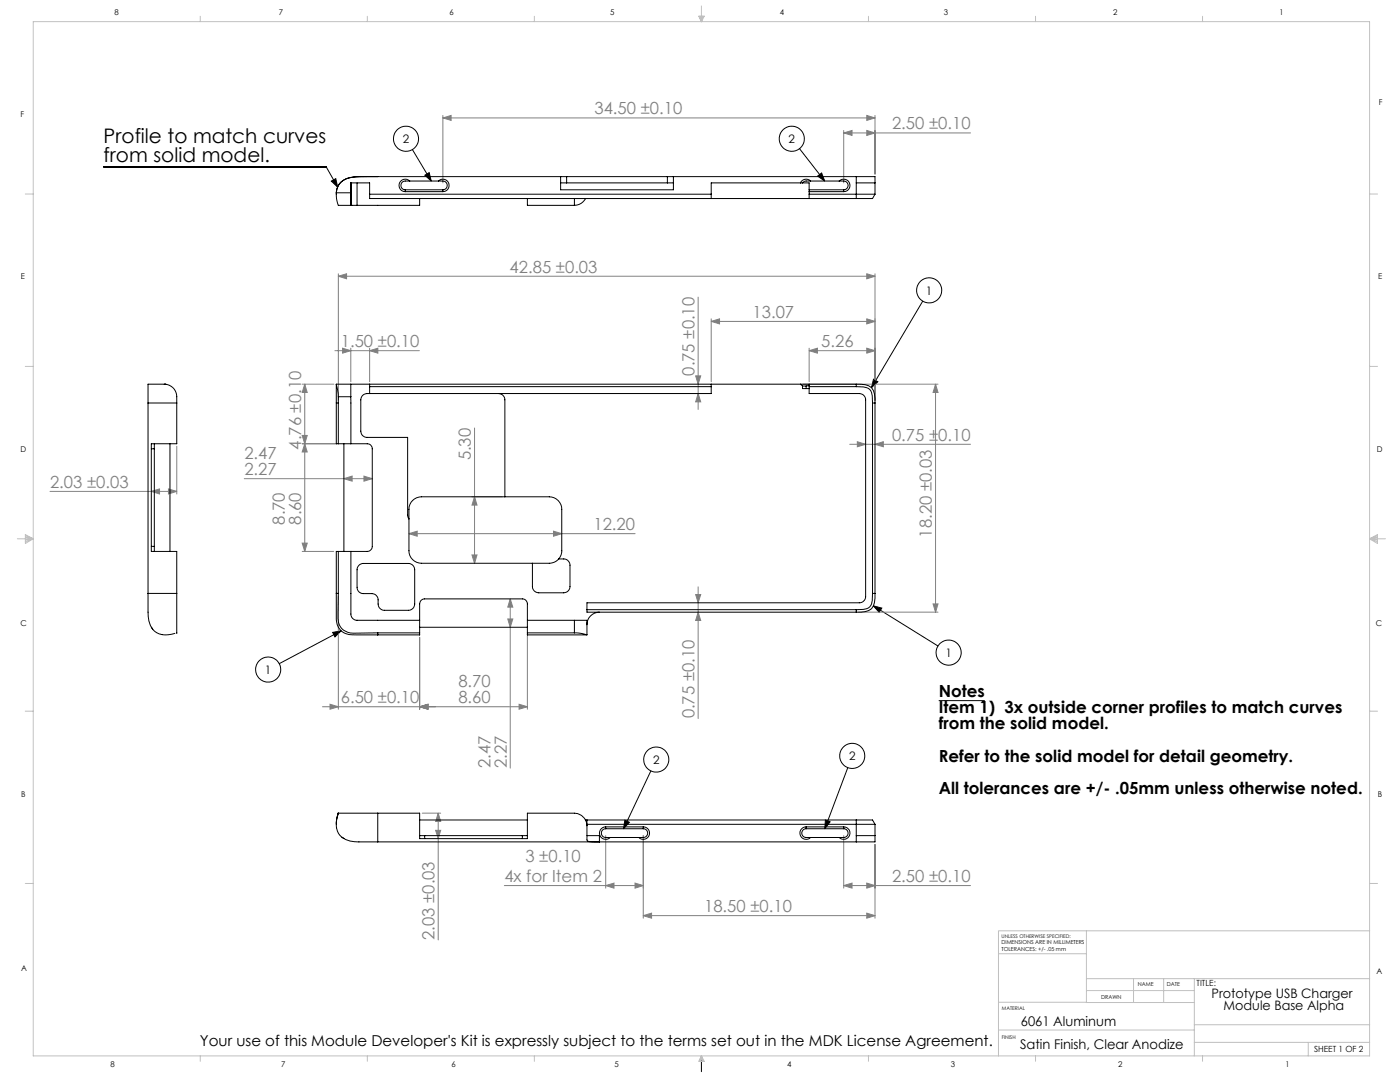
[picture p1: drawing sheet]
<svg xmlns="http://www.w3.org/2000/svg" width="559mm" height="432mm" viewBox="0 0 559 432" stroke-linecap="round" stroke-linejoin="round" font-family="sans-serif">
<g fill="none" stroke="#000" stroke-width=".4">
<path d="M164.6 59.7l7.5 12.5M319.1 59.3l10.1 12.9M41.3 66.5h88.9l4.6 8.1M132.3 72.3l1.7-1 .8 3.3zM169.6 69.9l1.7-1 .8 3.3zM326.4 70.3l1.5-1.3 1.3 3.2zM368.3 120.2l-20.5 34.5M348.7 151.3l1.7 1.1-2.6 2.3zM132.8 252.4l3.4-.7-2.5 2.5zM136.2 251.7l-24.8 13.2M348.6 241.8l3.4 .9-1.1 1.7zM348.6 241.8l25.8 16"/>
<path d="M374.7 279.6h18.4M259.8 307.7l-10.9 23M338.4 306.4l-9.2 24.3M249.4 327.3l1.8 .9-2.3 2.5zM329.5 327.3l1.8 .7-2.1 2.7zM280 421.4v6.3"/>
<circle cx="162.1" cy="55.4" r="5"/>
<circle cx="316" cy="55.4" r="5"/>
<circle cx="370.9" cy="115.9" r="5"/>
<circle cx="107" cy="267.2" r="5"/>
<circle cx="378.6" cy="260.4" r="5"/>
<circle cx="261.9" cy="303.1" r="5"/>
<circle cx="340.2" cy="301.6" r="5"/>
</g>
<g fill="none" stroke="#808080" stroke-width=".4">
<path d="M176.8 47.1l3.3-1v1.9zM176.8 46.1v26.9M176.8 47.1h172.4M336.8 53.1l3.3-1v1.9zM336.8 52.1v20.9M336.8 53.1h50.6M346 52.1l3.2 1-3.2 .9zM346 46.1l3.2 1-3.2 .9zM349.2 46.1v23.4M135 110.2l3.3-.9v2zM135 109.3v50.5M135 110.2h214.2"/>
<path d="M278.7 118.6v44.8M346 109.3l3.2 .9-3.2 1.1zM349.2 109.3v50.5M133.7 139.9h33.7M136.7 139l3.3 .9-3.3 1zM140 139v13.3M147.5 139.9l3.3-.9v1.9zM147.5 139v13.3M283.9 128.3l3.3-1.1v2.1zM283.9 127.2v25.1M283.9 128.3h65.3M323 139.9l3.2-.9v1.9z"/>
<path d="M323 139v13.3M323 139.9h26.2M346 127.2l3.2 1.1-3.2 1zM346 139l3.2 .9-3.2 1zM120.6 153.3h12.6M121.6 153.3v66.8M121.6 153.3l1 3.3h-2zM277.7 150h2l-1 3.3zM278.7 157.1l1 3.3h-2zM320.5 153.3h53.9M373.4 153.3v91M373.4 153.3l1 3.3h-2z"/>
<path d="M70.6 178.1v19M120.6 173.8h2l-1 3.3zM121.6 177.1l1 3.3h-2zM134 177.1h-13.4M189.4 170.8v54M339.2 177.3h48.2M342.2 176.3l3.3 1-3.3 1zM349.2 177.3l3.4-1v2zM20 196.1h50.6M60.4 196.1l3.3-1v2zM67.2 195.1l3.4 1-3.4 1zM97.5 191h51.1"/>
<path d="M137.3 191l3.2-1v2zM145.3 190l3.3 1-3.3 1zM188.4 198.3h12.1M189.4 198.3l1 3.3h-2zM120.6 216.7h2l-1 3.4zM163.2 213l3.3-1v2zM163.2 213h90.3M220.9 212l3.3 1-3.3 1zM120.6 220.1h12.6M135 237.8v45.2M188.4 221.5h2l-1 3.3zM203.7 239v67.5"/>
<path d="M203.7 239l1 3.3h-2zM277.7 237.3h2l-1 3.3zM278.7 234.2v52.5M167.5 254.4v28.6M202.7 247h2l-1 3.3zM210.5 253.5v29.5M278.7 244.3l1 3.3h-2zM342.8 244.3h31.6M372.4 241h2l-1 3.3zM128.7 282h81.8M131.7 281.1l3.3 .9-3.3 1zM167.5 282l3.3-.9v1.9z"/>
<path d="M207.2 281.1l3.3 .9-3.3 1zM168.5 324.5h7.4M173.9 331.4h2l-1 3.3zM174.9 324.5v50.6M174.9 324.5l1 3.3h-2zM241.8 333.5v20.9M256.8 333.5v32.9M336.8 333.5v20.9M349.2 337v29.4M201.3 353.4h55.5M241.8 353.4l3.3-1v2zM253.5 352.4l3.3 1-3.3 1z"/>
<path d="M336.8 353.4l3.3-1v2zM336.8 353.4h50.6M346 352.4l3.2 1-3.2 1zM256.8 365.4l3.3-1v2zM256.8 365.4h92.4M346 364.4l3.2 1-3.2 1z"/>
</g>
<g fill="none" stroke="#c0c0c0" stroke-width=".4">
<path d="M13.3 8.6h533.4v412.8h-533.4zM79.9 6.5v2.1M146.6 6.5v2.1M213.3 6.5v2.1M278.9 6.5h2.2l-1.1 2.1zM279.1 6.5l.9 2.1M279.6 6.5l.4 2.1M280 2.4v6.2M280.3 6.5l-.3 2.1M280.6 6.5l-.6 2.1M346.6 6.5v2.1M413.3 6.5v2.1"/>
<path d="M480 6.5v2.1M10.1 77.4h3.2M546.7 77.4h3.1M10.1 146.2h3.2M546.7 146.2h3.1M6.9 215h6.4M10.1 213.4l3.2 1.6-3.2 1.9zM10.1 213.8l3.2 1.2M10.1 214.4l3.2 .6M13.3 215l-3.2 1.2M13.3 215l-3.2 .5M546.7 215h6.3"/>
<path d="M546.7 215l3.1 .5M546.7 215l3.1 1.2M549.8 213.8l-3.1 1.2 3.1-1.6v3.5l-3.1-1.9M549.8 214.4l-3.1 .6M10.1 283.8h3.2M546.7 283.8h3.1M10.1 352.6h3.2M546.7 352.6h3.1M433.6 371.5v28.6h43M546.7 371.5h-148.2v49.9M398.5 380.6h35.1M398.5 400h35.1"/>
<path d="M433.6 390.6h113.1M433.6 395.3h43.1M452.4 390.6v9.5M464.5 390.6v9.5M476.7 390.6v30.8M398.5 411.1h78.2M476.7 416h70M476.7 408.9h70M522.2 416v5.4M79.9 421.4v2.1M146.6 421.4v2.1M213.3 421.4v2.1"/>
<path d="M280 421.4l1.1 2.2h-2.2zM280 421.4l.6 2.2M280 421.4l-.9 2.2M280 421.4l-.4 2.2M280 421.4l.3 2.2M346.6 421.4v2.1M413.3 421.4v2.1M480 421.4v2.1"/>
</g>
<g fill="#000">
<path d="M132.3 72.3l1.7-1 .8 3.3z"/>
<path d="M329.5 327.3l1.8 .7-2.1 2.7zM249.4 327.3l1.8 .9-2.3 2.5zM132.8 252.4l3.4-.7-2.5 2.5zM348.6 241.8l3.4 .9-1.1 1.7zM348.7 151.3l1.7 1.1-2.6 2.3zM169.6 69.9l1.7-1 .8 3.3zM326.4 70.3l1.5-1.3 1.3 3.2z"/>
</g>
<g fill="#808080">
<path d="M67.2 195.1l3.4 1-3.4 1zM60.4 196.1l3.3-1v2z"/>
<path d="M346 352.4l3.2 1-3.2 1zM336.8 353.4l3.3-1v2zM346 364.4l3.2 1-3.2 1zM256.8 365.4l3.3-1v2zM346 127.2l3.2 1.1-3.2 1zM283.9 128.3l3.3-1.1v2.1zM346 139l3.2 .9-3.2 1zM323 139.9l3.2-.9v1.9zM346 52.1l3.2 1-3.2 .9zM336.8 53.1l3.3-1v1.9zM346 46.1l3.2 1-3.2 .9zM176.8 47.1l3.3-1v1.9z"/>
<path d="M241.8 353.4l3.3-1v2zM253.5 352.4l3.3 1-3.3 1zM136.7 139l3.3 .9-3.3 1zM147.5 139.9l3.3-.9v1.9zM167.5 282l3.3-.9v1.9zM207.2 281.1l3.3 .9-3.3 1zM135 110.2l3.3-.9v2zM346 109.3l3.2 .9-3.2 1.1zM131.7 281.1l3.3 .9-3.3 1zM167.5 282l3.3-.9v1.9zM342.2 176.3l3.3 1-3.3 1zM349.2 177.3l3.4-1v2z"/>
<path d="M163.2 213l3.3-1v2zM220.9 212l3.3 1-3.3 1z"/>
<path d="M145.3 190l3.3 1-3.3 1zM137.3 191l3.2-1v2z"/>
<path d="M174.9 324.5l1 3.3h-2zM173.9 331.4h2l-1 3.3z"/>
<path d="M188.4 221.5h2l-1 3.3zM189.4 198.3l1 3.3h-2z"/>
<path d="M278.7 157.1l1 3.3h-2zM277.7 150h2l-1 3.3z"/>
<path d="M373.4 153.3l1 3.3h-2zM372.4 241h2l-1 3.3zM277.7 237.3h2l-1 3.3zM278.7 244.3l1 3.3h-2zM121.6 153.3l1 3.3h-2zM120.6 173.8h2l-1 3.3z"/>
<path d="M203.7 239l1 3.3h-2zM202.7 247h2l-1 3.3z"/>
<path d="M121.6 177.1l1 3.3h-2zM120.6 216.7h2l-1 3.4z"/>
</g>
<g fill="none" stroke="#000" stroke-width=".4">
<path d="M134.2 76.9l.1 2.4 .7 2.7h5M134.2 76.9h5.8M140 76.9v5.1M140 76.9v-3.9h7.5v6.2h194.3M140.1 73v9M142.5 73v9M147.5 77.5h136.4M150.8 70.5h-6.9a10.9 10.9 0 0 0-8.5 3l-1 2-.2 2M150.8 70.5l-7.7 .1a8.3 8.3 0 0 0-8 3.4l-.9 2.9M150.8 70.5h73M161.7 75.7v.8M161.7 76.5h15.1"/>
<path d="M161.7 75.7h15.1M163.5 72.2h-.6a2 2 0 0 0-2.3 .5 2 2 0 0 0-.3 2.3l1.4 .7M163.5 72.2a2.49 2.49 0 0 0-4 .8 2.49 2.49 0 0 0 2.2 3.5M163.5 72.2h11.5M167.5 79.2v2.8h-25M175 72.2a2.49 2.49 0 0 1 4.1 .8 2.49 2.49 0 0 1-2.3 3.5M175 72.2h1.1a1.79 1.79 0 0 1 2.4 1.4 1.79 1.79 0 0 1-1.7 2.1M176.8 75.7v.8M210.5 79.2v2.8h18.8M223.8 73h2.4M223.8 70.5h2.4M223.8 70.5v5.2h45v-5.2"/>
<path d="M226.2 73h40.2M226.2 70.5h40.2M226.2 70.5v2.5M229.3 79.2v2.8M233.7 79.2l-.3 .5a5 5 0 0 1-4.1 2.3M266.4 73h2.4M266.4 70.5h2.4M266.4 70.5v2.5M268.8 70.5h73M283.9 79.2v-6.2h39.1v6.2M323 77.5h26.2M323 76.5h13.8"/>
<path d="M323 75.7h13.8M323.5 72.2a2.49 2.49 0 0 0-4 .8M323.5 72.2l-2.2 .1-1 .7M323.5 72.2h11.5M335 72.2a2.49 2.49 0 0 1 4 .8 2.49 2.49 0 0 1-2.2 3.5M335 72.2h1.1a1.79 1.79 0 0 1 2.4 1.4 1.79 1.79 0 0 1-1.7 2.1M336.8 75.7v.8M341.8 70.5h7.4v7M341.8 73h7.4M341.8 70.5v8.7M349.2 77.5l-.9 1.7h-6.5M140 82h.1"/>
<path d="M140.1 82h.1M140.1 82h2.4M65.6 153.3l.6 .1M134.2 153.4v7.4M134.2 153.4l.8 4.9M135 158.3v18.8M135 158.3h5M140 153.3v5M140 158.3l.1 18.8M147.5 154.3h136.4M147.5 153.3v3.8M199 157.1a2.53 2.53 0 0 1 2.5 2.5v38.7"/>
<path d="M283.9 153.3v3.8h-137.4a2.53 2.53 0 0 0-2.5 2.5v12.4a2.47 2.47 0 0 0 2.5 2.6h16.2v31l.5 1.5M319.5 153.3h3.5M319.5 153.3l-185.3 .1M319.5 153.3l.8 .8M320.3 154.1h1.5M320.3 154.1v1h2.7M321.8 154.1v1M323 153.3v3.8h20a2.53 2.53 0 0 1 2.5 2.5v78.5a2.53 2.53 0 0 1-2.5 2.5h-108.7v3.7h107.5M323 153.7l-1.2 .4M323 153.3h18.8M323 154.3h18.8M341.8 154.3a5.7 5.7 0 0 1 5.8 1.7l.6 2 .1 2.8"/>
<path d="M341.8 153.3a8.4 8.4 0 0 1 6.1 1.4 8.5 8.5 0 0 1 1.3 6.1M341.8 153.3v1M59.1 160.8v-7.5h4.4a5.8 5.8 0 0 1 7 4.2l.1 19.6h-10.2v43h10.2v16.7M59.1 160.8h11.5M59.1 160.8v76M60.4 179.1h1.2M61.6 177.1v2M61.6 179.1v39M67.8 177.1v43M134.2 160.8h.8M134.2 160.8v16.3M134.3 177.1h.7"/>
<path d="M135 177.1h11.6a1.99 1.99 0 0 1 2 2v39a2.05 2.05 0 0 1-2 2h-11.6M137.3 177.1v43M348.3 160.8h.9M348.3 160.8v76M349.2 160.8v76M164.7 199.7a5 5 0 0 1 3.5-1.4h51.1a5 5 0 0 1 4.9 5v16.5a5 5 0 0 1-4.9 5h-51.1a5 5 0 0 1-5-5v-16.5a4.8 4.8 0 0 1 1.5-3.6zM60.4 218.1h1.2M61.6 218.1v2M59.1 236.8v5a22.8 22.8 0 0 0 .9 7.9 6.6 6.6 0 0 0 6.4 3.7l3.4-.6M59.1 236.8h11.5M70.6 236.8v15.8M134.2 236.8v8.3a6.5 6.5 0 0 0 6.2 8.2l10.4 .1"/>
<path d="M134.2 236.8h.1M134.2 236.8h.8M135 236.8l-.1 8.3a6.1 6.1 0 0 0 6.3 7.6l9.6-.1M135 220.1h-.8v16.7M135 220.1v16.7M140.1 220.1v24.9a2.47 2.47 0 0 0 2.4 2.5h25M143.3 225.6l1.7-.7h18a2.53 2.53 0 0 1 2.5 2.5v13.7a2.53 2.53 0 0 1-2.5 2.5h-9.6a2.53 2.53 0 0 1-2.5-2.5 3.4 3.4 0 0 0-1.1-3.8l-1.4-.4h-3.4a2.47 2.47 0 0 1-2.5-2.5l.1-7.5zM223 223.1a4.6 4.6 0 0 1 3.4 .4l1.1 1.6v9a2.53 2.53 0 0 1-2.5 2.5h-10a2.53 2.53 0 0 1-2.5-2.5v-9.3M348.3 236.8a6.2 6.2 0 0 1-1.2 5.4 6.4 6.4 0 0 1-5.3 1.1M348.3 236.8h.9M349.2 236.8a8.5 8.5 0 0 1-1.3 6.1 8.6 8.6 0 0 1-6.1 1.4M60.4 250.3l.6 .8"/>
<path d="M150.8 252.6v.7M150.8 252.6h16.7M167.5 252.6v.8h-16.7M167.5 252.6v-11.6a1.99 1.99 0 0 1 2-2h39a1.99 1.99 0 0 1 2 2v11.6M167.5 250.3h43M210.5 252.6v.7M210.5 253.4h23.8M210.5 252.6h18.8M210.5 247.5h18.8M229.3 252.6l5 .7M229.3 247.5h5v5.8M229.3 247.5v5.1"/>
<path d="M234.3 243.3h107.5M239.3 244.3a5 5 0 0 0-5 5M341.8 243.3v1M135 324.5a9.7 9.7 0 0 0 .6 8.8 11.7 11.7 0 0 0 8.3 2.7h6.9M135 324.5h15.8M135 324.5l-.6 2.3-.2 2.1M136.5 334.1l.8 .6M150.8 324.5h16.7v10.2h43v-10.2h18.8a5.1 5.1 0 0 1 5 5M150.8 324.5v11.5M150.8 336h191M167.5 333.5h2M167.5 327.2h43"/>
<path d="M169.5 333.5v1.2M169.5 333.5h39M208.5 333.5h2M208.5 333.5v1.2M233.6 327.2h108.2M234.3 329.5v4.6a1.29 1.29 0 0 0 .7 1.7l4.3 .2v-2.5h-5M234.3 329h114.9M234.3 327.2v2.3M241.8 330a2.49 2.49 0 0 0-2.3 3.5 2.49 2.49 0 0 0 4.1 .7M241.8 330.7a1.79 1.79 0 0 0-1.7 2.1 1.79 1.79 0 0 0 2.3 1.4h1.2M241.8 330v.7M241.8 330h15"/>
<path d="M241.8 330.7h15M243.6 334.2h11.4M256.8 330.7a1.77 1.77 0 0 1 1.7 2 1.77 1.77 0 0 1-2.2 1.5h-1.3M256.8 330a2.49 2.49 0 0 1 2.3 3.4 2.49 2.49 0 0 1-4.1 .8M256.8 330v.7M321.8 330a2.48 2.48 0 0 0-2.3 3.4 2.48 2.48 0 0 0 4 .8M321.8 330.7a1.8 1.8 0 0 0-1.8 2.1 1.8 1.8 0 0 0 2.4 1.4h1.1M321.8 330v.7M321.8 330h15M321.8 330.7h15M323.5 334.2h11.5M336.8 330.7a1.77 1.77 0 0 1 1.7 2 1.77 1.77 0 0 1-2.2 1.5h-1.3"/>
<path d="M336.8 330a2.49 2.49 0 0 1 2.2 3.5 2.49 2.49 0 0 1-4 .7M336.8 330v.7M341.8 333.5h7.4M341.8 327.2h6.5l.9 1.8M341.8 327.2v8.8M349.2 329v7h-7.4"/>
</g>
<g font-size="8">
<text x="41.4" y="57">Profile to match curves</text>
<text x="41.4" y="64.8">from solid model.</text>
</g>
<g font-size="6.7" fill="#808080">
<text x="237.3" y="45.6">34.50 ±0.10</text>
<text x="356" y="51.6">2.50 ±0.10</text>
<text x="203.4" y="108.8">42.85 ±0.03</text>
<text x="300.4" y="126.8">13.07</text>
<text x="136.1" y="138.5">1.50 ±0.10</text>
<text x="327.8" y="138.5">5.26</text>
<text x="277.2" y="149.9" transform="rotate(-90 277.2 149.9)">0.75 ±0.10</text>
<text x="120.2" y="179.4" transform="rotate(-90 120.2 179.4)">4.76 ±0.10</text>
<text x="356" y="175.8">0.75 ±0.10</text>
<text x="97.5" y="183.1">2.47</text>
<text x="188" y="183.7" transform="rotate(-90 188 183.7)">5.30</text>
<text x="97.5" y="189.6">2.27</text>
<text x="20" y="194.7">2.03 ±0.03</text>
<text x="113.7" y="209.4" transform="rotate(-90 113.7 209.4)">8.70</text>
<text x="120.2" y="209.4" transform="rotate(-90 120.2 209.4)">8.60</text>
<text x="236.9" y="211.5">12.20</text>
<text x="372" y="214.6" transform="rotate(-90 372 214.6)">18.20 ±0.03</text>
<text x="182.9" y="274.1">8.70</text>
<text x="136" y="280.6">6.50 ±0.10</text>
<text x="182.9" y="280.6">8.60</text>
<text x="277.2" y="286.7" transform="rotate(-90 277.2 286.7)">0.75 ±0.10</text>
<text x="195.8" y="306.5" transform="rotate(-90 195.8 306.5)">2.47</text>
<text x="202.2" y="306.5" transform="rotate(-90 202.2 306.5)">2.27</text>
<text x="209.7" y="344">3 ±0.10</text>
<text x="201.3" y="352">4x for Item 2</text>
<text x="356" y="352">2.50 ±0.10</text>
<text x="281" y="364">18.50 ±0.10</text>
<text x="173.5" y="375.1" transform="rotate(-90 173.5 375.1)">2.03 ±0.03</text>
</g>
<g font-size="6.7">
<text x="374.7" y="278.1">Notes</text>
<text x="374.7" y="284.6">Item 1) 3x outside corner profiles to match curves</text>
<text x="374.7" y="291.1">from the solid model.</text>
<text x="374.7" y="304">Refer to the solid model for detail geometry.</text>
<text x="374.7" y="316.9">All tolerances are +/- .05mm unless otherwise noted.</text>
</g>
<text font-size="6" x="79.8" y="417.6">Your use of this Module Developer's Kit is expressly subject to the terms set out in the MDK License Agreement.</text>
<g font-size="5.3">
<text x="407.5" y="409.4">6061 Aluminum</text>
<text x="407.2" y="418.7">Satin Finish, Clear Anodize</text>
</g>
<g font-size="5.2">
<text x="483.6" y="398.2">Prototype USB Charger</text>
<text x="488.4" y="403.2">Module Base Alpha</text>
</g>
<g font-size="4.7">
<text x="160.8" y="57.1">2</text>
<text x="314.8" y="57.1">2</text>
<text x="369.6" y="117.6">1</text>
<text x="377.4" y="262.1">1</text>
<text x="105.8" y="268.9">1</text>
<text x="260.7" y="304.8">2</text>
<text x="338.9" y="303.4">2</text>
</g>
<g font-size="3.4">
<text x="477.6" y="393.6">TITLE:</text>
<text x="524.5" y="419.8">SHEET 1 OF 2</text>
</g>
<g font-size="3.2">
<text x="45.7" y="6.1">8</text>
<text x="111.3" y="6.1">7</text>
<text x="179.5" y="6.1">6</text>
<text x="243.5" y="6.1">5</text>
<text x="311.3" y="6">4</text>
<text x="376.8" y="6.1">3</text>
<text x="444.3" y="6.1">2</text>
<text x="510.7" y="6">1</text>
<text x="550.3" y="41.8">F</text>
<text x="8.2" y="46.6">F</text>
<text x="8.4" y="111.5">E</text>
<text x="550.1" y="111.2">E</text>
<text x="8.2" y="180.2">D</text>
<text x="549.6" y="180.4">D</text>
<text x="8.2" y="249.7">C</text>
<text x="549.2" y="249.9">C</text>
<text x="8.4" y="318">B</text>
<text x="550" y="318.2">B</text>
<text x="8.4" y="387.6">A</text>
<text x="549.4" y="388.7">A</text>
<text x="44.1" y="425.8">8</text>
<text x="112.2" y="425.8">7</text>
<text x="180.2" y="425.8">6</text>
<text x="245.3" y="425.7">5</text>
<text x="314.1" y="425.7">4</text>
<text x="379.5" y="425.8">3</text>
<text x="446.4" y="425.8">2</text>
<text x="513.1" y="425.8">1</text>
</g>
<g font-size="2.2">
<text x="399.7" y="376.8">DIMENSIONS ARE IN MILLIMETERS</text>
<text x="399.7" y="379.4">TOLERANCES: +/- .05 mm</text>
<text x="454.1" y="393.6">NAME</text>
<text x="465.8" y="393.6">DATE</text>
<text x="439.5" y="398.6">DRAWN</text>
</g>
<g font-size="2">
<text x="399.7" y="374.2">UNLESS OTHERWISE SPECIFIED:</text>
<text x="399.9" y="403.2">MATERIAL</text>
<text x="399.8" y="414.7">FINISH</text>
</g>
</svg>
